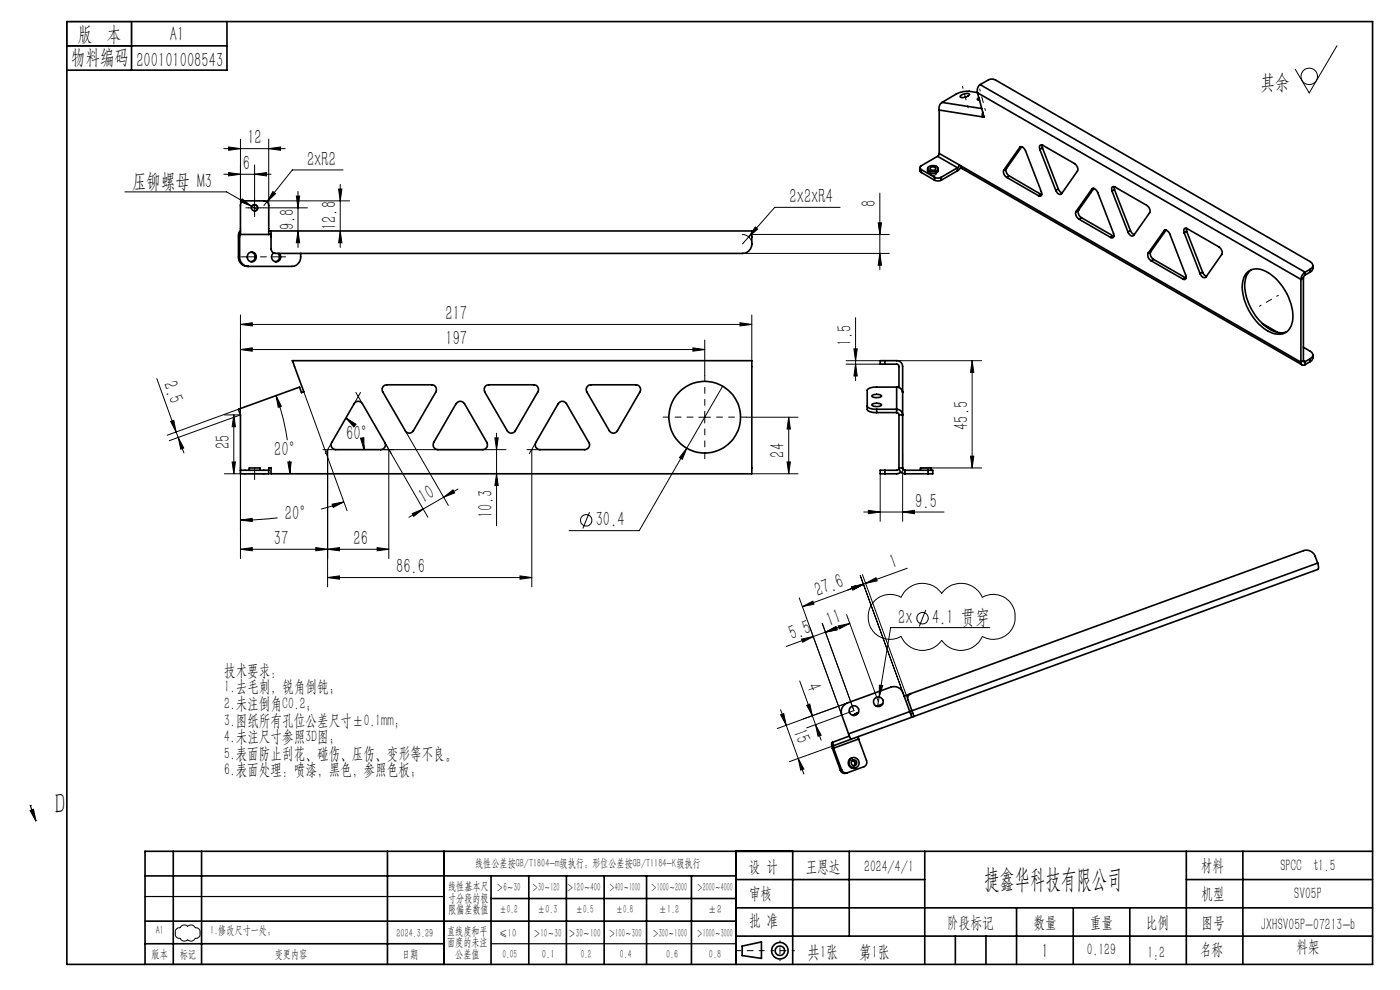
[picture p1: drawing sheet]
<svg xmlns="http://www.w3.org/2000/svg" width="297mm" height="210mm" viewBox="0 0 297 210" stroke-linecap="round" stroke-linejoin="round" font-family="sans-serif">
<g fill="none" stroke="#000" stroke-width=".21">
<path d="M283.6 9.7l-5.9 10-2.9-5M47.5 37h10M47.5 31.5h13M48.5 31.2l2.5 .3-2.5 .4zM48.5 36.6l2.5 .4-2.5 .3zM51 29.5v14.1M54 37l2.5-.4v.7zM54 35v7.2M57 31.5l2.5-.3v.7zM57 29.5v14.1M72.2 39.1v13.4M72.8 36h-10.8l-5.4 6.8"/>
<path d="M197.2 36.6a.82 .82 0 0 1 1.4 .3 .89 .89 0 0 1-1.4-.2zM26.5 40.7h21.6l5.2 3M51.4 42.2l1.9 1.5-2.3-.9zM52.7 44.1h2.5M53.3 44.3a.76 .76 0 0 1 .6-1 .76 .76 0 0 1 .9 .9 .76 .76 0 0 1-1 .6M53.3 43.7l1.3 .8M54 42.9v2.5M55.9 44.1h9.3M56 42.6h18.2M56.6 42.8l-.6 .8M57.9 40.6l.6 .5-1.9 1.7zM62.9 41.6h.7l-.4 2.5z"/>
<path d="M63.2 49l.4 2.5h-.7zM63.2 40.6v11.9M71.8 40.1h.7l-.3 2.5zM72.2 49l.3 2.5h-.7zM157.4 49.8a1.99 1.99 0 0 1 2.1 1.9M157.5 53.8h31.2M159.5 49.7h29.2M160.2 48.1l.5 .5-1.9 1.7zM178.2 44h-13.8l-6.9 7.7M186.3 47.3h.7l-.3 2.4zM186.7 53.8l.3 2.5h-.7zM186.7 40.9v16.3"/>
<path d="M51 74.1l2.5-.3v.7zM51 74.1h98.5M51 68.8l2.5-.3v.6zM51 66.8v21.2M51 68.8h108.5M147 73.8l2.5 .3-2.5 .4zM149.5 72.1v7.5M157 68.5l2.5 .3-2.5 .3zM159.5 66.8v9.7M179.5 77.2h8.2M179.5 76.5h8.2M181.2 74h.7l-.4 2.5z"/>
<path d="M181.5 67.4v13.3M181.5 77.2l.4 2.6h-.7zM190.2 76.5h18M206.2 76.5v22.8M206.2 76.5l.4 2.5h-.7zM33.3 80.3l4.1 11.3M36.2 89.4l.7-.2 .5 2.4zM37.4 91.6l.4 1.2M37.8 92.8l1.2 2.2-.7 .3zM37.8 92.8l1.2 3.3M47.6 88h3.4M49.2 98h.8l-.4 2.5z"/>
<path d="M49.6 88l.4 2.5h-.8zM49.6 88v12.5M50.6 86.8l-15.1 5.5M51 99.8v18.7M51 88l-15.1 5.5M58.6 83.9l1.1 2.3-.7 .2zM58.6 83.9a47.1 47.1 0 0 1 2.4 9.5M61.1 98h.7l-.3 2.5zM61.4 97.7l.1 2.8M64.5 83.1l9.1 25.2M68.5 95.4h2.7M69.5 95.4v29.1"/>
<path d="M70.4 93.9l-1.4 2.3M73.4 88.7l2.1 1.3-.4 .5zM73.4 88.7l1.6 1.2M75.5 83.2l1.4 2.4M76.5 83.2l-1.4 2.4M76.5 92.9l.7-.1v2.6zM77.2 94.3v1.1M80.8 95.4h26.6M82.5 95.4v23.1M83 96.2l-1.4-2.3 9.2 15.8M86 91.4l9.1 15.8M105 92.9h.7l-.4 2.5z"/>
<path d="M105.3 91.9v19.6M111.8 95.4h2.7M112.8 95.4v29.1M113.7 93.9l-1.4 2.3M145.7 95.1l-1 2.3-.6-.3zM145.7 95.1l-10.1 17.5h-14.9M148.2 88.5h2.5M149.5 87.2v2.5M153.3 81.9l-7.6 13.2M158.4 88.5h10.9M167 98h.7l-.4 2.5zM167.3 88.5l.4 2.5h-.7z"/>
<path d="M167.3 88.5v12M191.5 96.1v14.5M195.8 99.3h12.4M205.9 96.8h.7l-.4 2.5zM47.6 100.5h9.9M51 116.5l2.5-.3v.6zM51 116.5h31.5M51 110.3l2.5-.3v.6zM58.9 109.8l-4.9 .5h-3M67 116.2l2.5 .3-2.5 .3zM69.5 116.5l2.5-.3v.6zM70.4 107l2.6-.5-2.3 1.1z"/>
<path d="M73 106.5l-4.9 1.5M80 116.2l2.5 .3-2.5 .3zM87.5 108.9l2.3-.9-2 1.5zM89.8 108l-3.1 1.7M94.1 105.5l2-1.6 .3 .7zM94.1 105.5l-4.3 2.5M97.2 103.7l-3.1 1.8M105.3 100.5l.4 2.5h-.7zM125.1 108.6l-1.5 3.5M159.5 100.5h9.8M183.2 108.6h17.1M184.2 108.3l2.5 .3-2.5 .4z"/>
<path d="M186.7 100.5v10.1M191.5 108.6l2.5-.3v.7zM69.5 122.5l2.5-.3v.7zM69.5 122.5h43.3M110.3 122.2l2.5 .3-2.5 .4zM169.5 126.8l9.1 24.9-6.8-18.5M170 135.6l2.5-.6-2.2 1.2zM170.2 128.7l2.2-1.2 .3 .7zM174.4 132.2l6.8 18.5M175.1 134.1l2.2-1.1 .3 .6zM175.1 134.1l2.2-1.2 .3 .7zM175.1 134.1l-8.3 3"/>
<path d="M177.8 132.8l2.5-.6-2.3 1.2zM178.4 132.9l-3.3 1.2M179.6 130.4l6.7 18.5M180.3 132.2l-5.2 1.9M180.7 124.5l2.5-.6-2.3 1.2zM180.7 124.5l2.5-.5-2.3 1.2zM182.5 122.1l9.1 24.9M183 121.9l9.6 26.5M183.2 124l-13 4.7M183.2 123.9l-3.3 1.2M183.6 123.7l-.4 .2M183.6 123.7l2.2-1.2 .3 .7z"/>
<path d="M185.7 127.3a4.8 4.8 0 0 1 5.5-.6 4.9 4.9 0 0 1 8.6-.8 4.9 4.9 0 0 1 8.6 .8 4.7 4.7 0 0 1 7 3.7 4.7 4.7 0 0 1-6.2 5l-.8-.4a4.9 4.9 0 0 1-8.6 .8 4.9 4.9 0 0 1-8.6-.8 4.8 4.8 0 0 1-6.2-1.4 4.8 4.8 0 0 1 .7-6.3zM192.5 120.5l-8.9 3.2M196.4 129.4l-1.4 3.5M210 133.1h-21.1l-2.4 14.7M165.6 151.6l.7-.2 .5 2.4zM165.6 150.6l1.2 3.2M166.8 153.8l2.5 7.1M169.7 144.5l2.6 7.3M170.4 152.5l9.4-3.4-14.9 5.4M171.1 149.6l.7-.2 .5 2.4zM172.3 151.8l.7 1.9M173 153.7l1.2 2.3-.7 .2z"/>
<path d="M173 153.7l1.2 3.3M176.8 158.2l-9.3 3.4M181.2 150.7l-10.1 3.7M186.5 147.8l-.3 2.1M186.5 145.3l.8 .1-.8 2.4zM169.3 160.9l1.2 2.2-.6 .3zM169.3 160.9l1.2 3.3M37.4 197.1l.4-.3h.4a.9 .9 0 0 1 1.6-.3l.1-.1a.93 .93 0 0 1 1.5 .4 .99 .99 0 0 1 1 1.4 1.09 1.09 0 0 1-1.1 .9 .94 .94 0 0 1-1.5 .2l-.1 .1a.93 .93 0 0 1-1.5-.4 .95 .95 0 0 1-1-1.2z"/>
<circle cx="277.8" cy="16.2" r="1.76"/>
<circle cx="124.3" cy="110.4" r="1.21"/>
<circle cx="195.7" cy="131.1" r="1.21"/>
<circle cx="180.7" cy="161.9" r=".73"/>
</g>
<path d="M14.2 4.6h13.7v5.1h-13.7zM6.4 171.9l.7-.2 .5 2.5zM6.4 170.9l1.2 3.3M6.4 170.9h.1M30.8 190.2h63.4M30.8 204.6h63.4M104.2 200.2h52" fill="none" stroke="#000" stroke-width=".25"/>
<g fill="none" stroke="#000" stroke-width=".35">
<path d="M14.2 4.6h277v200h-277zM14.2 9.7h34M27.9 4.6v10.3M48.2 4.6v10.3h-34M207.4 19.6l-1.8-.2-2 .2-3.8 2.1M207.4 19.7l68.6 39.6M207.4 19.7l1.4 5.2-.4-.1M207.9 17.9a1.62 1.62 0 0 0-.5 1.8M207.9 17.9l2.1-1.1h.7l.5 .2 66.7 38.5a.87 .87 0 0 1 .6 .8 .87 .87 0 0 1-.6 .8M207.9 17.9l69 39.8M195.2 35.6v.7l.2 .3M195.4 36l2.9 1.6"/>
<path d="M195.4 36v.6M195.4 36.6l2.9 1.6M196.8 35.8a1.16 1.16 0 0 0 .6 1 1.16 1.16 0 0 0 1.2-.1l.4-.4v-.5M196.9 35.4l.2-.1a1.26 1.26 0 0 1 1.9 .6 1.41 1.41 0 0 1-2.2-.1zM197.5 35.5a.6 .6 0 0 1 .6-.1 .6 .6 0 0 1 .4 .5 .69 .69 0 0 1-1.2-.2zM198.3 37.6a1.5 1.5 0 0 0 1.4 0M198.3 38.2l.5 .2 .9-.2M198.3 37.6v.6M198.9 33.2l-3.5 2a.43 .43 0 0 0-.2 .4 .43 .43 0 0 0 .2 .4M198.9 33.2l4.2 2.4M199.2 32.6l-.3 .6M199.2 32.6l4.3 2.4"/>
<path d="M199.2 23.3v9.3M199.2 23.3l9.2 1.5M199.7 37.6v.6M199.8 21.7a1.49 1.49 0 0 0-.6 1.6M199.8 21.7l8.5 1.3M203.1 35.6l-3.4 2M203.1 35.6v.6M203.1 36.2l-3.4 2M203.5 35l-.4 .6M203.5 35l.4 .2M203.8 20.3l.8-.4a.84 .84 0 0 1 1.1 .2 1.73 1.73 0 0 1-2 .4zM203.9 35.2l.1 .5 72.2 41.7"/>
<path d="M203.9 35.4l-.8 .8M203.9 35.2l72.1 41.6M204.9 20.6h-.2M207.6 20.7l-.3 .4 .5 .2M208.5 23.8l-.1 1M208.7 24.7l-.3 .1M213 36a1.35 1.35 0 0 0 .6 1.6M213.5 35.8a1.32 1.32 0 0 0 .6 1.5M213.5 35.8l-.5 .2M213.6 37.6l6.7 3.9M214.1 37.3l6.7 3.9M214.1 37.3l-.5 .3"/>
<path d="M216.3 31.3a.84 .84 0 0 1 1.3 .7l3.3 8.7a.52 .52 0 0 1 .1 .7 .52 .52 0 0 1-.7 .1M216.3 31.3l-3.3 4.7M216.6 31.1l-.3 .2M216.7 31.1l-3.2 4.7M220.6 31.7a.58 .58 0 0 1-.1-.6 .58 .58 0 0 1 .6-.3l6.9 3.9a1.39 1.39 0 0 1 .6 1.6l-3.4 4.8a.78 .78 0 0 1-1.2-.5v-.2M220.6 31.7l3.4 8.7M221.1 30.8l.1 .6M221.2 31.4l-.6 .3M221.2 31.4l3.3 8.7M231.9 40l-.3 .1M232.1 40l-3.3 4.6M236.4 39.6v.6"/>
<path d="M51 49.7v-6.1a.96 .96 0 0 1 1-1h4a1.02 1.02 0 0 1 1 1v6.1M51 49a1.12 1.12 0 0 0-.4 1.3v4.2a1.97 1.97 0 0 0 1.9 2h9.4a2.15 2.15 0 0 0 1.9-2.7M51 49.7l-.2 .4v4.4a1.97 1.97 0 0 0 1.9 2M51 49.7h6.5M53.3 53.5a1.04 1.04 0 0 1 .8 1 1.04 1.04 0 0 1-.8 1M57 49h102.5v2.7a2.04 2.04 0 0 1-2 2.1h-99a.96 .96 0 0 1-1-1v-3.8M58.1 53.6a1.01 1.01 0 0 0-.3 1.5 1.01 1.01 0 0 0 1.5 .2 1.01 1.01 0 0 0-.1-1.5M59 53.8a1.05 1.05 0 0 1-.5 1.7M220.8 41.2l-.5 .3M220.8 41.2l.2 .1M224.5 40.1l.3 .5 .5 .3M224.5 40.1l-.5 .3"/>
<path d="M228.2 44.9a1.35 1.35 0 0 0 .7 1.6M228.8 44.6a1.39 1.39 0 0 0 .6 1.6M228.8 44.6l-.6 .3M228.9 46.5l6.7 3.9M229.4 46.2l6.7 3.9M229.4 46.2l-.5 .3M231.6 40.1a.89 .89 0 0 1 1.3 .7l3.3 8.7a.54 .54 0 0 1 .1 .7 .54 .54 0 0 1-.7 .2M231.6 40.1l-3.4 4.8M235.9 40.5a.56 .56 0 0 1-.1-.6 .56 .56 0 0 1 .6-.3l6.9 4a1.35 1.35 0 0 1 .6 1.5l-3.4 4.8a.83 .83 0 0 1-1.2-.7M235.9 40.5l3.4 8.7M236.1 50.1l-.5 .3M236.1 50.1h.2"/>
<path d="M236.4 40.2l-.5 .3M236.4 40.2l3.4 8.7M239.8 48.9l.3 .6 .5 .3M239.8 48.9l-.5 .3M243.6 53.7a1.31 1.31 0 0 0 .6 1.6M244.1 53.4a1.35 1.35 0 0 0 .6 1.6M244.1 53.4l-.5 .3M244.2 55.3l6.7 3.9M244.7 55l-.5 .3M244.7 55l6.8 3.9M246.9 49a.84 .84 0 0 1 1.3 .7l3.3 8.6a.52 .52 0 0 1 .1 .7 .52 .52 0 0 1-.7 .2M246.9 49l-3.3 4.7"/>
<path d="M247.2 48.8l-.3 .2M247.4 48.8l-3.3 4.6M251.2 49.4a.58 .58 0 0 1-.1-.7 .58 .58 0 0 1 .6-.3l6.9 4a1.39 1.39 0 0 1 .6 1.6l-3.4 4.8a.83 .83 0 0 1-1.2-.7M251.2 49.4l3.4 8.7M251.5 58.9l-.6 .3M251.5 58.9l.1 .1M251.7 48.4v.7M251.7 49.1l-.5 .3M251.7 49.1l3.4 8.6M255.1 57.7l.3 .6 .5 .3M255.1 57.7l-.5 .4M264.4 57.9a3.4 3.4 0 0 1 4.5-.1 11.5 11.5 0 0 1 5.3 10.3 3.1 3.1 0 0 1-4.9 2.3 11.3 11.3 0 0 1-5.7-10.6l.3-1z"/>
<path d="M265.4 57.2a5 5 0 0 0-1.1 5.4 11.2 11.2 0 0 0 6.2 7.8 3.1 3.1 0 0 0 2.5 0M276 59.3v17.5M276.5 59l-.5 .3M276.5 59v17.5M276.9 57.7a1.96 1.96 0 0 0-.9 1.6M276.9 58.3l-.4 .7M276.9 57.7v.6M277.9 57.1l-1 .6M277.9 57.1v.6M277.9 57.7l-1 .6M278.5 56.3l-.1 .9-.5 .5M187.7 76.5h-1v.7h1"/>
<path d="M187.7 77.2h2.6l.3 .3 .1 4.7M187.7 76.5h2.5a1.25 1.25 0 0 1 1.3 1.2v21.6M187.7 76.5v.7M267.8 68.6l3.2 1.9M276 76.8a.55 .55 0 0 0 .2 .6 .55 .55 0 0 0 .7 0M276.5 76.5l.1 .3 .3-.1M276.5 73.7l1.4 .8a.85 .85 0 0 1 .6 .8 .85 .85 0 0 1-.6 .8M276.5 76.5l-.5 .3M276.5 76.5l.4 .2M276.9 76.7v.7M277.9 76.1v.6M277.9 76.1l-1 .6"/>
<path d="M277.9 76.7l-1 .7M278.5 75.3l-.1 1-.5 .4M51 99.8v.7h6v-.7M51 99.8h6M51 99.8v-11.8l-.4-1.2 12.9-4.7 .5 1.2 .5-.2-2.5-6.6h97.5v24h-102v-1.2h-.5v.5M52.9 99.8v-.5h2.2v.5M75.2 85.5a1 1 0 0 1 1.7 .1l4.7 8.3a1.01 1.01 0 0 1-.8 1.5h-9.6a1.01 1.01 0 0 1-.8-1.5zM81.3 81.9l.8-.3h9.5a1.01 1.01 0 0 1 .9 1.5l-4.8 8.3a.97 .97 0 0 1-1.7 0l-4.9-8.5v-.6zM97 85.3a1.04 1.04 0 0 1 1.5 .3l4.8 8.3a1.01 1.01 0 0 1-.9 1.5h-9.5a1.01 1.01 0 0 1-.9-1.5zM103.1 81.8l.6-.2h9.5a1.01 1.01 0 0 1 .9 1.5l-4.8 8.3a.97 .97 0 0 1-1.7 0l-4.8-8.3v-.8zM118.4 85.6a1 1 0 0 1 1.8 0l4.7 8.3a1.01 1.01 0 0 1-.8 1.5h-9.6a1.01 1.01 0 0 1-.8-1.5zM124.8 81.8l.6-.2h9.5a1.01 1.01 0 0 1 .8 1.5l-4.7 8.3a.97 .97 0 0 1-1.7 0l-4.8-8.3-.1-.6z"/>
<path d="M184 86.1a1.85 1.85 0 0 0 2 .7M185 85.8l.4-.2h1a.36 .36 0 0 1 .4 0 .36 .36 0 0 1 .1 .5l-1.2 .1a.45 .45 0 0 1-.5 0 .45 .45 0 0 1-.2-.4zM185 83.8l1.4-.1a.36 .36 0 0 1 .4 0 .36 .36 0 0 1 .1 .5l-1 .1a.67 .67 0 0 1-.9-.4zM186 86.8h4.2a1.25 1.25 0 0 1 1.3 1.2h-.8M186 87.5h4.2M186 86.8v.7M187.7 99.8h-1v.7h1M187.7 99.8v.7M190.2 82.1h-4.5a1.7 1.7 0 0 0-1.7 .7v4a1.85 1.85 0 0 0 2 .7M190.2 82.1a1.19 1.19 0 0 1 1.3 1.2M190.2 87.5l.4 .2 .1 .3M190.2 82.1v5.4"/>
<path d="M190.7 99.3a1.32 1.32 0 0 0 1.3 1.2M190.7 99.3l-.1 .3-.3 .2h-2.6M190.7 99.3h.8M190.7 88v11.3M191.5 83.1h.1M191.5 99.3l.1 .3 .4 .2M192 99.8h4.9M192 99.8v.7M195.3 99.8v-.5h2.2v.5M196.9 99.8h1v.7h-1M196.9 99.8v.7M191.1 100.1l-.9 .4h-2.5"/>
<path d="M192 100.5h4.9M279.5 119.4l-.5-1.4a1.97 1.97 0 0 0-2.4-1.2l-83.4 30.3M279.5 119.4l.2 .9-.1 .5-85.7 31.2M279.5 119.4l-86 31.4M176.6 157.5a1.08 1.08 0 0 0 0 1.3M176.6 157.5l.2 .7M176.6 158.8l1.7 4.6M176.8 158.2v.5M176.8 158.7l-.2 .1M176.8 158.7l1.7 4.6M180 155.7l.4 1.1M180.2 156.1l-3.6 1.4"/>
<path d="M180.4 156.8l-3.6 1.4M181.7 151.3l-.5 .5M181.7 151.3l-.7 .5M182.1 151.2l-.4 .1M182.1 156.2v.6M182.1 156.8l1.7 4.6a1.02 1.02 0 0 1-.5 1.2l-3.6 1.3M182.1 156.8l-5.3 1.9M187.3 149.3l-1.4 .5M193 150.9l-1.4-3.9a2.04 2.04 0 0 0-2.6-1.2l-9.2 3.3a2.04 2.04 0 0 0-1.2 2.6l1.4 4M193 150.9l.4 1.2M193 150.9l-13 4.8M193.2 147.1a1.03 1.03 0 0 0-.6 1.3l.9 2.4"/>
<path d="M193.2 147.1l-1.4 .6M193.4 152.1l-13 4.7M193.5 150.8l.4 1.2M193.5 150.8l-.5 .1M193.6 151.3l-.4 .1M193.9 152l-.5 .1M178.3 163.4a.99 .99 0 0 0 1.4 .5M178.5 163.3a.99 .99 0 0 0 1.2 .6M178.5 163.3l-.2 .1M180.8 161.3a.63 .63 0 0 1 .5 .4 .63 .63 0 0 1-.1 .7M180.8 160.8a1.13 1.13 0 0 0-.8 1.4 1.13 1.13 0 0 0 1.5 .7M30.8 195.4h125.4"/>
<path d="M30.8 185.8h125.4M36.8 180.6v24M42.8 180.6v24M82.2 180.6v24M94.2 180.6v24M104.2 185.8v18.8M104.2 190.6h52M112.2 185.8v18.8M120.2 185.8v18.8M128.2 185.8v18.8M137.2 185.8v18.8M146.7 185.8v18.8"/>
<path d="M156.2 180.6v24M156.2 186.6h40M156.2 198.6h135M156.2 192.6h135M168.2 180.6v24M180.2 180.6v18M196.2 180.6v24M202.7 198.6v6M209.2 198.6v6M215.7 192.6v12M227.7 192.6v12M239.7 192.6v12"/>
<path d="M251.7 186.6h39.5M251.7 180.6v24M263.7 180.6v24M291.2 180.6h-260.4v24M30.8 200.2h63.4M157.4 200.7l4.1-.9v3.5l-4.1-.6z"/>
<circle cx="53.5" cy="54.5" r=".99"/>
<circle cx="54" cy="44.1" r=".63"/>
<circle cx="149.5" cy="88.5" r="7.6"/>
<circle cx="181.2" cy="150.7" r="1.03"/>
<circle cx="186.3" cy="148.9" r="1.01"/>
<circle cx="181.2" cy="161.8" r=".61"/>
<circle cx="181.2" cy="161.8" r="1.1"/>
<circle cx="165.5" cy="201.7" r="1.74"/>
<circle cx="165.5" cy="201.7" r="1"/>
</g>
<path d="M52.8 44.1h-.7M54 42.8v-.6M54 45.3v.7M55.3 44.1h.6M54 101.7v-2.5" fill="none" stroke="#000" stroke-width=".21" stroke-dasharray="15.2 1.3 1.3 1.3"/>
<path d="M147 88.5h-6.3M149.5 86v-6.4M149.5 91v6.3M152 88.5h6.4" fill="none" stroke="#000" stroke-width=".21" stroke-dasharray="15.2 1.3 1.3 1.3" stroke-dashoffset="14"/>
<path d="M204.2 18.3l1.2 4.6M207.8 18.9l1.2 4.5M271.2 62.6l-4 2.4" fill="none" stroke="#000" stroke-width=".21" stroke-dasharray="15.2 1.3 1.3 1.3" stroke-dashoffset="14.8"/>
<path d="M51.2 54.5h9.4" fill="none" stroke="#000" stroke-width=".21" stroke-dasharray="15.2 1.3 1.3 1.3" stroke-dashoffset="12.4"/>
<path d="M162.1 201.7h-6" fill="none" stroke="#000" stroke-width=".21" stroke-dasharray="15.2 1.3 1.3 1.3" stroke-dashoffset="14.1"/>
<path d="M168.5 201.7h-4.8" fill="none" stroke="#000" stroke-width=".21" stroke-dasharray="15.2 1.3 1.3 1.3" stroke-dashoffset="14.7"/>
<path d="M165.5 199.6v4.2" fill="none" stroke="#000" stroke-width=".21" stroke-dasharray="15.2 1.3 1.3 1.3" stroke-dashoffset="15"/>
<g fill="#000">
<path d="M6.4 171.9l.7-.2 .5 2.5z"/>
<path d="M54 37l2.5-.4v.7zM48.5 36.6l2.5 .4-2.5 .3z"/>
<path d="M147 73.8l2.5 .3-2.5 .4zM51 74.1l2.5-.3v.7z"/>
<path d="M181.5 77.2l.4 2.6h-.7zM181.2 74h.7l-.4 2.5zM205.9 96.8h.7l-.4 2.5zM206.2 76.5l.4 2.5h-.7z"/>
<path d="M37.8 92.8l1.2 2.2-.7 .3zM36.2 89.4l.7-.2 .5 2.4z"/>
<path d="M49.6 88l.4 2.5h-.8zM49.2 98h.8l-.4 2.5zM105 92.9h.7l-.4 2.5zM105.3 100.5l.4 2.5h-.7zM167.3 88.5l.4 2.5h-.7zM167 98h.7l-.4 2.5zM186.3 47.3h.7l-.3 2.4zM186.7 53.8l.3 2.5h-.7zM71.8 40.1h.7l-.3 2.5zM72.2 49l.3 2.5h-.7zM62.9 41.6h.7l-.4 2.5zM63.2 49l.4 2.5h-.7z"/>
<path d="M145.7 95.1l-1.6 2 .6 .3zM51 68.8l2.5-.3v.6zM157 68.5l2.5 .3-2.5 .3zM51 110.3l2.5-.3v.6zM70.4 107l2.6-.5-2.3 1.1zM61.1 98h.7l-.3 2.5zM58.6 83.9l1.1 2.3-.7 .2zM76.5 92.9l.7-.1v2.6zM73.4 88.7l2.1 1.3-.4 .5zM160.2 48.1l-1.4 2.2 1.9-1.7zM51.4 42.2l-.4 .6 2.3 .9zM48.5 31.2l2.5 .3-2.5 .4zM57 31.5l2.5-.3v.7zM57.9 40.6l-1.3 2.2 1.9-1.7zM184.2 108.3l2.5 .3-2.5 .4zM191.5 108.6l2.5-.3v.7zM186.5 145.3v2.5l.8-2.4z"/>
<path d="M67 116.2l2.5 .3-2.5 .3zM51 116.5l2.5-.3v.6z"/>
<path d="M80 116.2l2.5 .3-2.5 .3zM69.5 116.5l2.5-.3v.6z"/>
<path d="M94.1 105.5l2-1.6 .3 .7zM87.5 108.9l2.3-.9-2 1.5z"/>
<path d="M110.3 122.2l2.5 .3-2.5 .4zM69.5 122.5l2.5-.3v.7z"/>
<path d="M175.1 134.1l2.2-1.1 .3 .6zM177.8 132.8l2.5-.6-2.3 1.2z"/>
<path d="M175.1 134.1l2.2-1.2 .3 .7zM170 135.6l2.5-.6-2.2 1.2z"/>
<path d="M180.7 124.5l2.5-.5-2.3 1.2zM170.2 128.7l2.2-1.2 .3 .7zM183.6 123.7l2.2-1.2 .3 .7zM180.7 124.5l2.5-.6-2.3 1.2z"/>
<path d="M165.6 151.6l.7-.2 .5 2.4zM169.3 160.9l1.2 2.2-.6 .3z"/>
<path d="M171.1 149.6l.7-.2 .5 2.4zM173 153.7l1.2 2.3-.7 .2z"/>
</g>
<text font-size="6.3" x="11.7" y="172.7">D</text>
<text font-size="5.6" x="208.8" y="188.3">捷鑫华科技有限公司</text>
<g font-size="4.4">
<text x="16.5" y="8.6">版 本</text>
<text x="36.1" y="8.6">A1</text>
<text x="15.1" y="13.7">物料编码</text>
<text x="28.9" y="14.2">200101008543</text>
<text x="267.4" y="18.8">其余</text>
<text x="52.5" y="30.6">12</text>
<text x="65.1" y="35.2">2xR2</text>
<text x="28" y="39.8">压铆螺母 M3</text>
<text x="51.5" y="36.1">6</text>
<text x="167.5" y="43.1">2x2xR4</text>
<text x="185.8" y="44" transform="rotate(-90 185.8 44)">8</text>
<text x="62.4" y="48.9" transform="rotate(-90 62.4 48.9)">9.8</text>
<text x="71.3" y="48.8" transform="rotate(-90 71.3 48.8)">12.8</text>
<text x="94.5" y="67.9">217</text>
<text x="94.5" y="73.3">197</text>
<text x="180.6" y="73.5" transform="rotate(-90 180.6 73.5)">1.5</text>
<text x="34.6" y="81.4" transform="rotate(70 34.6 81.4)">2.5</text>
<text x="48.7" y="95.2" transform="rotate(-90 48.7 95.2)">25</text>
<text x="73.5" y="93.4">60°</text>
<text x="205.4" y="91.2" transform="rotate(-90 205.4 91.2)">45.5</text>
<text x="58.2" y="96.8">20°</text>
<text x="166.5" y="97.1" transform="rotate(-90 166.5 97.1)">24</text>
<text x="89.9" y="106.9" transform="rotate(-30 89.9 106.9)">10</text>
<text x="194.2" y="107.7">9.5</text>
<text x="60.4" y="110.4">20°</text>
<text x="104.5" y="110" transform="rotate(-90 104.5 110)">10.3</text>
<text x="126.4" y="111.7">30.4</text>
<text x="58.1" y="115.6">37</text>
<text x="75" y="115.6">26</text>
<text x="84" y="121.6">86.6</text>
<text x="189.3" y="120.7" transform="rotate(-20 189.3 120.7)">1</text>
<text x="173.5" y="126.6" transform="rotate(-20 173.5 126.6)">27.6</text>
<text x="168" y="135.8" transform="rotate(-20 168 135.8)">5.5</text>
<text x="175.9" y="132.9" transform="rotate(-20 175.9 132.9)">11</text>
<text x="190.5" y="132.4">2x</text>
<text x="197.7" y="132.4">4.1 贯穿</text>
<text x="171" y="145.6" transform="rotate(70 171 145.6)">4</text>
<text x="168.2" y="155.2" transform="rotate(70 168.2 155.2)">15</text>
<text x="221" y="203.2">1</text>
</g>
<g font-size="3.8">
<text x="171.3" y="203.2">共1张</text>
<text x="182.3" y="203.2">第1张</text>
</g>
<g font-size="3.5">
<text x="47.5" y="143.3">技术要求：</text>
<text x="47.5" y="146.8">1.去毛刺，锐角倒钝；</text>
<text x="47.5" y="150.4">2.未注倒角C0.2；</text>
<text x="47.5" y="153.9">3.图纸所有孔位公差尺寸±0.1mm；</text>
<text x="47.5" y="157.4">4.未注尺寸参照3D图；</text>
<text x="47.5" y="161">5.表面防止刮花、碰伤、压伤、变形等不良。</text>
<text x="47.5" y="164.5">6.表面处理：喷漆，黑色，参照色板；</text>
<text x="158.9" y="184.9">设 计</text>
<text x="170.9" y="184.9">王恩达</text>
<text x="183.4" y="184.9">2024/4/1</text>
<text x="254.7" y="184.7">材料</text>
<text x="271.6" y="184.7">SPCC t1.5</text>
<text x="158.9" y="190.8">审核</text>
<text x="254.9" y="190.7">机型</text>
<text x="274.6" y="190.8">SV05P</text>
<text x="158.9" y="196.5">批 准</text>
<text x="200.9" y="196.9">阶段标记</text>
<text x="219.3" y="196.9">数量</text>
<text x="231.2" y="196.9">重量</text>
<text x="243.1" y="196.9">比例</text>
<text x="254.9" y="196.9">图号</text>
<text x="267.5" y="197.3">JXHSV05P-07213-b</text>
<text x="230.6" y="202.5">0.129</text>
<text x="243.4" y="203.2">1:2</text>
<text x="254.5" y="202.5">名称</text>
<text x="275" y="201.8">料架</text>
</g>
<g font-size="2.5">
<text x="100.8" y="184">线性公差按GB/T1804-m级执行；形位公差按GB/T1184-K级执行</text>
<text x="95.1" y="188.8">线性基本尺</text>
<text x="95.1" y="191.3">寸分段的极</text>
<text x="105.3" y="189.1">＞6～30</text>
<text x="112.9" y="189.1">＞30～120</text>
<text x="120.2" y="188.9">＞120～400</text>
<text x="129.2" y="188.9">＞400～1000</text>
<text x="138.1" y="189.1">＞1000～2000</text>
<text x="147.8" y="189.1">＞2000～4000</text>
<text x="95.1" y="193.8">限偏差数值</text>
<text x="105.9" y="193.8">±0.2</text>
<text x="114.1" y="193.8">±0.3</text>
<text x="122.2" y="193.8">±0.5</text>
<text x="130.7" y="193.8">±0.8</text>
<text x="139.8" y="193.8">±1.2</text>
<text x="150.2" y="193.8">±2</text>
<text x="32.2" y="203.2">版本</text>
<text x="33" y="198.2">A1</text>
<text x="38.1" y="203.2">标记</text>
<text x="44.6" y="198.2">1.修改尺寸一处；</text>
<text x="58.3" y="203.2">变更内容</text>
<text x="84.1" y="198.7">2024.3.29</text>
<text x="85.3" y="203.2">日期</text>
<text x="94.8" y="198.3">直线度和平</text>
<text x="94.8" y="200.7">面度的未注</text>
<text x="96.6" y="203.2">公差值</text>
<text x="105.9" y="198.7">≤10</text>
<text x="106.6" y="203.2">0.05</text>
<text x="113.2" y="198.7">＞10～30</text>
<text x="115" y="203.2">0.1</text>
<text x="120.6" y="198.7">＞30～100</text>
<text x="123.2" y="203.2">0.2</text>
<text x="129.1" y="198.7">＞100～300</text>
<text x="131.5" y="203.2">0.4</text>
<text x="138.4" y="198.7">＞300～1000</text>
<text x="141.3" y="203.2">0.6</text>
<text x="147.8" y="198.7">＞1000～3000</text>
<text x="150.4" y="203.2">0.8</text>
</g>
</svg>
